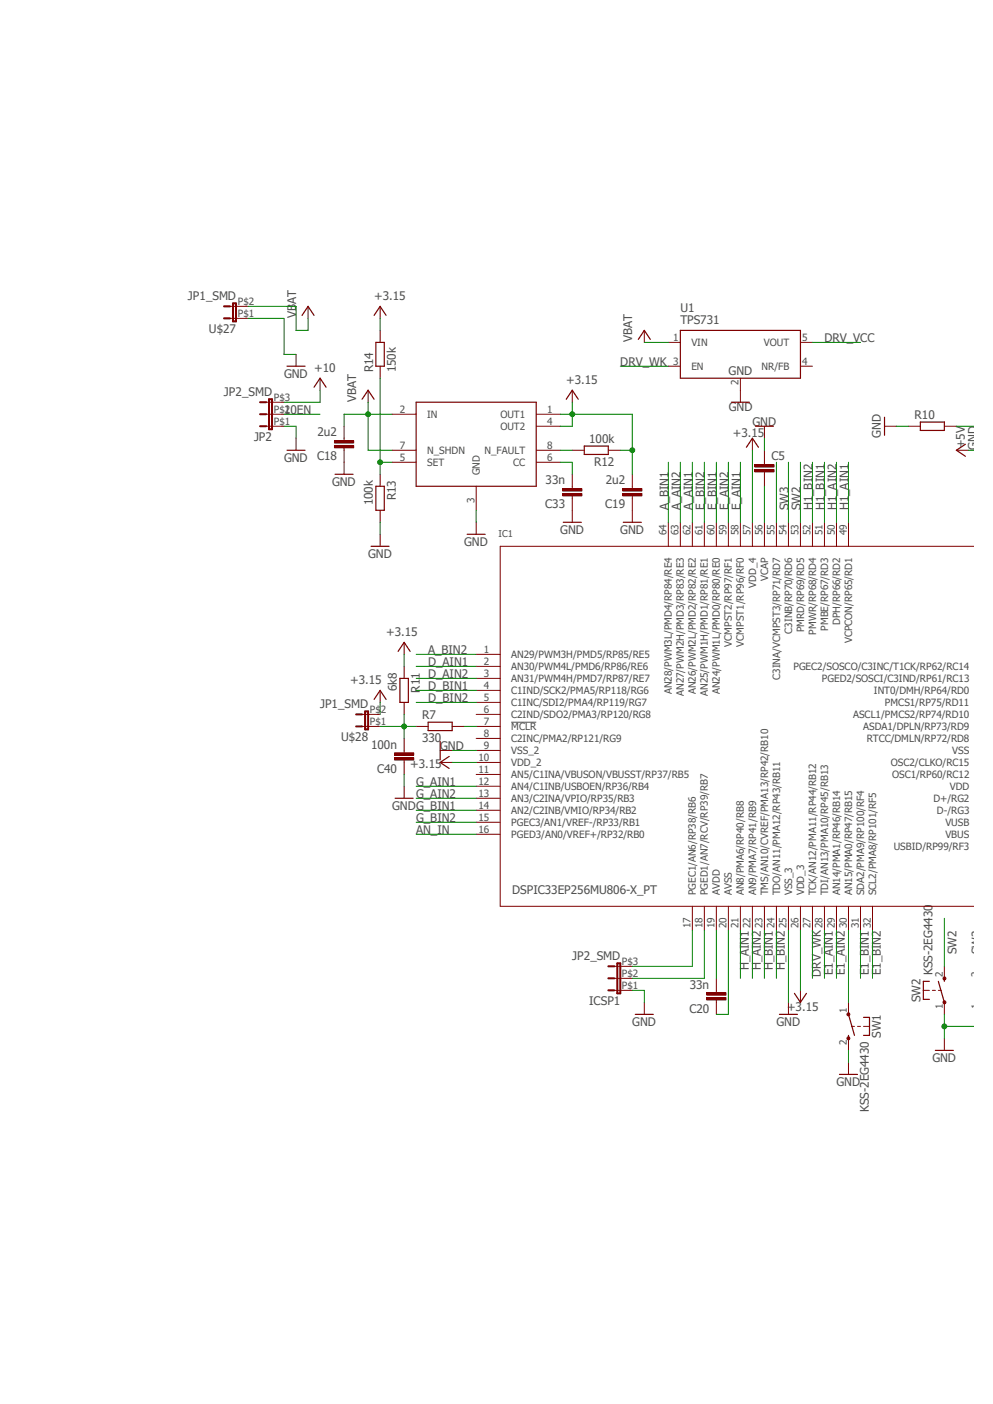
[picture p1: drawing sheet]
<svg xmlns="http://www.w3.org/2000/svg" width="210mm" height="297mm" viewBox="0 0 210 297" stroke-linecap="round" stroke-linejoin="round" font-family="sans-serif">
<path d="M38.9 60.7l167 87.8M205.9 148.5l-167 87.8" fill="none" stroke="#fff" stroke-width=".21"/>
<path d="M108.1 152.8h5.3" fill="none" stroke="#505050" stroke-width=".21"/>
<g fill="none" stroke="#800000" stroke-width=".21">
<path d="M62.6 92.7v2.5M77.9 82.5v2.6M82.9 87.6h5.1M82.9 97.8h5.1M82.9 95.2h5.1M113.4 87.6h5.1M113.4 90.2h5.1M113.4 97.8h5.1M113.4 95.2h5.1M121 82.5v2.6M100.7 102.9v5M100.7 110.5v2.5"/>
<path d="M141.4 110.5v5.1M143.9 110.5v5.1M146.4 110.5v5.1M149 110.5v5.1M151.5 110.5v5.1M154.1 110.5v5.1M156.6 110.5v5.1M159.1 110.5v5.1M161.7 110.5v5.1M164.2 110.5v5.1M166.8 110.5v5.1M169.3 110.5v5.1"/>
<path d="M171.8 110.5v5.1M174.4 110.5v5.1M176.9 110.5v5.1M179.5 110.5v5.1M205.9 115.6h-100.1v76.1h100.1M85.5 135.9v2.5M100.7 138.4h5.1M80.4 146v2.6M85.5 141v2.5M85.5 148.6v2.5M93.1 158.7h2.5M100.7 141h5.1"/>
<path d="M100.7 143.5h5.1M100.7 146h5.1M100.7 148.6h5.1M100.7 151.1h5.1M100.7 153.7h5.1M100.7 156.2h5.1M100.7 158.7h5.1M93.1 161.3h2.5M100.7 161.3h5.1M100.7 163.8h5.1M100.7 166.3h5.1M100.7 168.9h5.1"/>
<path d="M100.7 171.4h5.1M100.7 173.9h5.1M100.7 176.5h5.1M146.4 191.7v5.1M149 191.7v5.1M151.5 191.7v5.1M154.1 191.7v5.1M156.6 191.7v5.1M159.1 191.7v5.1M161.7 191.7v5.1M164.2 191.7v5.1M166.8 191.7v5.1"/>
<path d="M169.3 191.7v5.1M171.8 191.7v5.1M174.4 191.7v5.1M176.9 191.7v5.1M179.5 191.7v5.1M182 191.7v5.1M184.5 191.7v5.1M129.9 204.4h3.8M129.9 207h3.8M129.9 209.5h3.8M136.3 212v2.6M166.8 212v2.6"/>
<path d="M169.3 209.5v2.5"/>
</g>
<g fill="none" stroke="#800000" stroke-width=".25">
<path d="M60.7 95.2h3.8M76.6 84.5l1.3-2 1.2 2M88 85.1h25.4v17.8h-25.4zM119.8 84.5l1.2-2 1.3 2M98.8 113h3.8M84.2 137.8l1.3-1.9 1.2 1.9M79.1 148l1.3-2 1.3 2M84.6 143.5h1.8v5.1h-1.8zM93.1 156.8v3.9M95 160l-1.9 1.3 1.9 1.3M134.4 214.6h3.8M164.8 214.6h3.9"/>
<path d="M168 210.1l1.3 1.9 1.3-1.9"/>
</g>
<path d="M128.7 204.4h1.2M128.7 207h1.2M128.7 209.5h1.2M130.6 203.8h.6v6.3h-.6z" fill="none" stroke="#800000" stroke-width=".42"/>
<path d="M83.4 159.3h4.1v.5h-4.1z" fill-rule="evenodd" fill="#800000"/>
<path d="M83.4 159.3h4.1v.5h-4.1z" fill="none" stroke="#800000" stroke-width=".21"/>
<path d="M83.4 160.3h4.1v.5h-4.1z" fill-rule="evenodd" fill="#800000"/>
<path d="M85.5 156.2v3.1M88 153.7h2.6M95.6 153.7h2.6M83.4 160.3h4.1v.5h-4.1zM85.5 160.8v3M85.5 166.3v2.6" fill="none" stroke="#800000" stroke-width=".21"/>
<path d="M90.6 152.8h5v1.8h-5zM83.6 168.9h3.8" fill="none" stroke="#800000" stroke-width=".25"/>
<path d="M159.6 99.3h4.1v.5h-4.1z" fill-rule="evenodd" fill="#800000"/>
<path d="M159.6 99.3h4.1v.5h-4.1z" fill="none" stroke="#800000" stroke-width=".21"/>
<path d="M159.6 98.3h4.1v.5h-4.1z" fill-rule="evenodd" fill="#800000"/>
<path d="M121 95.2h2.6M128.7 95.2h2.5M159.1 92.7v2.5M159.6 98.3h4.1v.5h-4.1zM161.7 90.2v2.5M161.7 95.2v3.1M161.7 99.8v3.1M187.1 90.2h2.5M192.1 90.2h2.5M199.7 90.2h2.6M202.3 95.2h2.5" fill="none" stroke="#800000" stroke-width=".21"/>
<path d="M123.6 94.4h5.1v1.7h-5.1zM157.9 94.6l1.2-1.9 1.3 1.9M159.8 90.2h3.8M187.1 88.3v3.8M194.6 89.3h5.1v1.8h-5.1zM204.2 94l-1.9 1.2 1.9 1.3" fill="none" stroke="#800000" stroke-width=".25"/>
<path d="M119 103.4h4.1v.5h-4.1z" fill-rule="evenodd" fill="#800000"/>
<path d="M119 103.4h4.1v.5h-4.1z" fill="none" stroke="#800000" stroke-width=".21"/>
<path d="M119 104.4h4.1v.5h-4.1z" fill-rule="evenodd" fill="#800000"/>
<path d="M119 104.4h4.1v.5h-4.1zM121 100.3v3.1M121 104.9v5.6" fill="none" stroke="#800000" stroke-width=".21"/>
<path d="M119.1 110.5h3.8" fill="none" stroke="#800000" stroke-width=".25"/>
<path d="M70.7 93.2h4.1v.5h-4.1z" fill-rule="evenodd" fill="#800000"/>
<path d="M70.7 93.2h4.1v.5h-4.1z" fill="none" stroke="#800000" stroke-width=".21"/>
<path d="M70.7 94.2h4.1v.5h-4.1z" fill-rule="evenodd" fill="#800000"/>
<path d="M70.7 94.2h4.1v.5h-4.1zM72.8 90.2v3M72.8 94.7v5.6" fill="none" stroke="#800000" stroke-width=".21"/>
<path d="M70.9 100.3h3.8" fill="none" stroke="#800000" stroke-width=".25"/>
<path d="M131.7 103.4h4.1v.5h-4.1z" fill-rule="evenodd" fill="#800000"/>
<path d="M131.7 103.4h4.1v.5h-4.1z" fill="none" stroke="#800000" stroke-width=".21"/>
<path d="M131.7 104.4h4.1v.5h-4.1z" fill-rule="evenodd" fill="#800000"/>
<path d="M80.4 64.8v2.6M80.4 69.9v2.5M80.4 77.5v2.5M80.4 100.3v2.6M80.4 107.9v2.6M80.4 113v2.6M131.7 104.4h4.1v.5h-4.1zM133.7 100.3v3.1M133.7 104.9v5.6" fill="none" stroke="#800000" stroke-width=".21"/>
<path d="M79.1 66.7l1.3-1.9 1.3 1.9M79.5 72.4h1.8v5.1h-1.8zM78.5 115.6h3.8M79.5 102.9h1.8v5h-1.8zM131.8 110.5h3.8" fill="none" stroke="#800000" stroke-width=".25"/>
<path d="M149.5 210h4v.5h-4z" fill-rule="evenodd" fill="#800000"/>
<path d="M149.5 210h4v.5h-4z" fill="none" stroke="#800000" stroke-width=".21"/>
<path d="M149.5 211h4v.5h-4z" fill-rule="evenodd" fill="#800000"/>
<g fill="none" stroke="#800000" stroke-width=".21">
<path d="M62.6 75v2.5M65.2 64.8v2.6M56.3 85.1h3.8M56.3 87.6h3.8M56.3 90.2h3.8M67.7 80v2.5M149.5 211h4v.5h-4zM151.5 207v3M151.5 211.5v3.1M180.1 217.1h.6M181.4 217.1h.6M182.6 217.1h1.3"/>
<path d="M199.7 219.7v2.5M179.5 224.7v2.6"/>
</g>
<path d="M60.7 77.5h3.8M63.9 66.7l1.3-1.9 1.2 1.9M66.4 81.9l1.3-1.9 1.3 1.9M179.5 219v.7M179.5 214.6l1.2 4.4M182.6 215.2h1.3v3.8h-1.3M177.5 227.3h3.9M197.8 222.2h3.8" fill="none" stroke="#800000" stroke-width=".25"/>
<path d="M55 85.1h1.3M55 87.6h1.3M55 90.2h1.3M56.9 84.5h.6v6.3h-.6z" fill="none" stroke="#800000" stroke-width=".42"/>
<path d="M179.2 214.3h.5v.5l-.2 .1-.3-.1z" fill-rule="evenodd" fill="#800000"/>
<path d="M179.2 214.3h.5v.5l-.2 .1-.3-.1z" fill="none" stroke="#800000" stroke-width=".21"/>
<path d="M179.2 219.4h.5v.5l-.2 .1-.3-.1z" fill-rule="evenodd" fill="#800000"/>
<path d="M179.2 219.4h.5v.5l-.2 .1-.3-.1zM179.5 212v2.6M179.5 219.7v2.5M195.3 209.5h1.3M197.2 209.5h.6M198.5 209.5h.6" fill="none" stroke="#800000" stroke-width=".21"/>
<path d="M196.6 207.6h-1.3v3.8h1.3M198.5 207.6l1.2 4.4M199.7 207v.6" fill="none" stroke="#800000" stroke-width=".25"/>
<path d="M199.5 211.8h.5v.5l-.3 .1-.2-.1z" fill-rule="evenodd" fill="#800000"/>
<path d="M199.5 211.8h.5v.5l-.3 .1-.2-.1z" fill="none" stroke="#800000" stroke-width=".21"/>
<path d="M199.5 206.8l.2-.2 .3 .2v.4h-.5z" fill-rule="evenodd" fill="#800000"/>
<g fill="none" stroke="#800000" stroke-width=".21">
<path d="M48.6 67.4h3.9M48.6 64.8h3.9M136.3 69.9v2.5M141.4 72.4h2.5M141.4 77.5h2.5M169.3 72.4h2.5M169.3 77.5h2.5M156.6 80v5.1M76.6 153.7h3.8M76.6 151.1h3.8M199.5 206.8l.2-.2 .3 .2v.4h-.5zM199.7 204.4v2.6"/>
<path d="M199.7 212v2.6"/>
</g>
<path d="M135 71.8l1.3-1.9 1.2 1.9M143.9 69.9h25.4v10.1h-25.4zM154.7 85.1h3.8" fill="none" stroke="#800000" stroke-width=".25"/>
<path d="M47.4 67.4h1.2M47.4 64.8h1.2M49.3 64.2h.6v3.8h-.6zM75.3 153.7h1.3M75.3 151.1h1.3M77.2 150.5h.7v3.8h-.7z" fill="none" stroke="#800000" stroke-width=".42"/>
<path d="M52.5 67.4h7.6v7.6h2.5M60.1 90.2h2.5v2.5M161.7 92.7v2.5M189.6 90.2h2.5M80.4 110.5v2.5M100.7 107.9v2.6M95.6 158.7h5.1M85.5 163.8v2.5M166.8 196.8v15.2M133.7 209.5h2.6v2.5M205.9 217.1h-6.2v2.6M179.5 222.2v2.5" fill="none" stroke="#008000" stroke-width=".21"/>
<circle cx="199.7" cy="217.1" r=".51" fill="#008000"/>
<g fill="none" stroke="#008000" stroke-width=".21">
<path d="M77.9 85.1v10.1h5M77.9 87.6h5M204.8 95.2h1.1M199.7 214.6v2.5"/>
<circle cx="199.7" cy="217.1" r=".51"/>
</g>
<circle cx="77.8" cy="87.6" r=".51" fill="#008000"/>
<g fill="none" stroke="#008000" stroke-width=".21">
<path d="M52.5 64.8h10.1v5.1h2.6v-2.5M136.3 72.4h5.1M77.9 87.6h-5.1v2.6M85.5 138.4v2.6M80.4 148.6v2.5M85.5 151.1v2.6M151.5 196.8v10.2M154.1 196.8v17.8h-2.6"/>
<circle cx="77.8" cy="87.6" r=".51"/>
</g>
<circle cx="85.5" cy="153.7" r=".51" fill="#008000"/>
<g fill="none" stroke="#008000" stroke-width=".21">
<path d="M80.4 97.8h2.5M80.4 80v20.3M118.5 95.2h2.5M118.5 97.8h2.5v2.5M202.3 90.2h3.6M161.7 102.9v7.6M80.4 153.7h7.6M85.5 153.7v2.5M98.2 153.7h2.5"/>
<circle cx="85.5" cy="153.7" r=".51"/>
</g>
<circle cx="80.4" cy="97.8" r=".51" fill="#008000"/>
<g fill="none" stroke="#008000" stroke-width=".21">
<path d="M60.1 87.6h7.6M118.5 87.6h2.5M121 85.1v5.1h-2.5M149 97.8v12.7M151.5 97.8v12.7M159.1 95.2v15.3M164.2 97.8v12.7M171.8 97.8v12.7M174.4 97.8v12.7M176.9 97.8v12.7M179.5 97.8v12.7M88 176.5h12.7"/>
<path d="M95.6 161.3h5.1M169.3 196.8v12.7"/>
<circle cx="80.4" cy="97.8" r=".51"/>
</g>
<circle cx="121" cy="87.6" r=".51" fill="#008000"/>
<g fill="none" stroke="#008000" stroke-width=".21">
<path d="M131.2 95.2h2.5v5.1"/>
<circle cx="121" cy="87.6" r=".51"/>
</g>
<circle cx="133.7" cy="95.2" r=".51" fill="#008000"/>
<g fill="none" stroke="#008000" stroke-width=".21">
<path d="M80.4 67.4v2.5M131.2 77.5h10.2M171.8 72.4h10.2M67.7 82.5v2.6h-7.6M121 87.6h12.7v7.6M141.4 97.8v12.7M143.9 97.8v12.7M146.4 97.8v12.7M154.1 97.8v12.7M156.6 97.8v12.7M166.8 97.8v12.7M169.3 97.8v12.7"/>
<path d="M88 138.4h12.7M88 146h12.7M88 141h12.7M88 143.5h12.7M88 148.6h12.7M88 173.9h12.7M88 168.9h12.7M88 166.3h12.7M88 171.4h12.7M146.4 196.8v7.6h-12.7M149 196.8v10.2h-15.3M156.6 196.8v10.2"/>
<path d="M159.1 196.8v10.2M161.7 196.8v10.2M164.2 196.8v10.2M171.8 196.8v10.2M174.4 196.8v10.2M176.9 196.8v10.2M179.5 196.8v15.2M182 196.8v10.2M184.5 196.8v10.2M199.7 194.3v10.1"/>
<circle cx="133.7" cy="95.2" r=".51"/>
</g>
<g font-size="2.5" fill="#505050">
<text x="39.8" y="63.4">JP1_SMD</text>
<text x="79.1" y="63.5">+3.15</text>
<text x="44.2" y="70.4">U$27</text>
<text x="62.6" y="67.4" transform="rotate(-90 62.6 67.4)">VBAT</text>
<text x="143.9" y="68.6">TPS731</text>
<text x="143.9" y="66.1">U1</text>
<text x="131.2" y="77.5">DRV_WK</text>
<text x="133.7" y="72.4" transform="rotate(-90 133.7 72.4)">VBAT</text>
<text x="174.4" y="72.4">DRV_VCC</text>
<text x="47.4" y="83.7">JP2_SMD</text>
<text x="60.1" y="80">GND</text>
<text x="66.4" y="78.8">+10</text>
<text x="78.9" y="78.8" transform="rotate(-90 78.9 78.8)">R14</text>
<text x="83.7" y="78.8" transform="rotate(-90 83.7 78.8)">150k</text>
<text x="119.8" y="81.3">+3.15</text>
<text x="154.1" y="79.3">GND</text>
<text x="60.1" y="87.6">10EN</text>
<text x="75.3" y="85.1" transform="rotate(-90 75.3 85.1)">VBAT</text>
<text x="154.1" y="86.9">GND</text>
<text x="193.4" y="88.7">R10</text>
<text x="53.7" y="93.2">JP2</text>
<text x="67.1" y="92.3">2u2</text>
<text x="124.6" y="93.7">100k</text>
<text x="155" y="92.4">+3.15</text>
<text x="159.1" y="90.2">GND</text>
<text x="186.3" y="92.6" transform="rotate(-90 186.3 92.6)">GND</text>
<text x="204" y="94.8" transform="rotate(-90 204 94.8)">+5V</text>
<text x="206.6" y="95.2" transform="rotate(-90 206.6 95.2)">GND</text>
<text x="60.1" y="97.8">GND</text>
<text x="67.1" y="97.4">C18</text>
<text x="125.6" y="98.6">R12</text>
<text x="163.2" y="97.4">C5</text>
<text x="70.2" y="102.9">GND</text>
<text x="78.9" y="106.9" transform="rotate(-90 78.9 106.9)">100k</text>
<text x="83.7" y="105.9" transform="rotate(-90 83.7 105.9)">R13</text>
<text x="115.3" y="107.6">C33</text>
<text x="115.4" y="102.5">33n</text>
<text x="128" y="107.6">C19</text>
<text x="128.1" y="102.5">2u2</text>
<text x="141.4" y="108" transform="rotate(-90 141.4 108)">A_BIN1</text>
<text x="143.9" y="108" transform="rotate(-90 143.9 108)">A_AIN2</text>
<text x="146.4" y="108" transform="rotate(-90 146.4 108)">A_AIN1</text>
<text x="149" y="108" transform="rotate(-90 149 108)">E_BIN2</text>
<text x="151.5" y="108" transform="rotate(-90 151.5 108)">E_BIN1</text>
<text x="154.1" y="108" transform="rotate(-90 154.1 108)">E_AIN2</text>
<text x="156.6" y="108" transform="rotate(-90 156.6 108)">E_AIN1</text>
<text x="166.8" y="108" transform="rotate(-90 166.8 108)">SW3</text>
<text x="169.3" y="108" transform="rotate(-90 169.3 108)">SW2</text>
<text x="171.8" y="108" transform="rotate(-90 171.8 108)">H1_BIN2</text>
<text x="174.4" y="108" transform="rotate(-90 174.4 108)">H1_BIN1</text>
<text x="176.9" y="108" transform="rotate(-90 176.9 108)">H1_AIN2</text>
<text x="179.5" y="108" transform="rotate(-90 179.5 108)">H1_AIN1</text>
<text x="118.5" y="113">GND</text>
<text x="131.2" y="113">GND</text>
<text x="77.9" y="118.1">GND</text>
<text x="98.2" y="115.6">GND</text>
<text x="81.7" y="134.6">+3.15</text>
<text x="90.6" y="138.4">A_BIN2</text>
<text x="90.6" y="141">D_AIN1</text>
<text x="90.6" y="143.5">D_AIN2</text>
<text x="67.7" y="149.7">JP1_SMD</text>
<text x="74" y="144.8">+3.15</text>
<text x="83.9" y="146.2" transform="rotate(-90 83.9 146.2)">6k8</text>
<text x="88.8" y="146.5" transform="rotate(-90 88.8 146.5)">R11</text>
<text x="90.6" y="146.1">D_BIN1</text>
<text x="90.6" y="148.6">D_BIN2</text>
<text x="89.3" y="152.1">R7</text>
<text x="72.1" y="156.7">U$28</text>
<text x="78.5" y="158.4">100n</text>
<text x="89.3" y="157">330</text>
<text x="93.1" y="158.8">GND</text>
<text x="79.8" y="163.5">C40</text>
<text x="86.7" y="162.6">+3.15</text>
<text x="88" y="166.4">G_AIN1</text>
<text x="82.9" y="171.4">GNDG_BIN1</text>
<text x="88" y="174">G_BIN2</text>
<text x="88" y="168.9">G_AIN2</text>
<text x="88" y="176.5">AN_IN</text>
<text x="108.3" y="189.2">DSPIC33EP256MU806-X_PT</text>
<text x="121" y="203">JP2_SMD</text>
<text x="202.3" y="201.9" transform="rotate(-90 202.3 201.9)">SW2</text>
<text x="207.4" y="201.9" transform="rotate(-90 207.4 201.9)">SW3</text>
<text x="145.9" y="209.1">33n</text>
<text x="158.4" y="205.3" transform="rotate(-90 158.4 205.3)">H_AIN1</text>
<text x="160.9" y="205.3" transform="rotate(-90 160.9 205.3)">H_AIN2</text>
<text x="163.5" y="205.3" transform="rotate(-90 163.5 205.3)">H_BIN1</text>
<text x="166" y="205.3" transform="rotate(-90 166 205.3)">H_BIN2</text>
<text x="173.6" y="206.6" transform="rotate(-90 173.6 206.6)">DRV_WK</text>
<text x="176.2" y="206.3" transform="rotate(-90 176.2 206.3)">E1_AIN1</text>
<text x="178.7" y="206.3" transform="rotate(-90 178.7 206.3)">E1_AIN2</text>
<text x="183.8" y="206.3" transform="rotate(-90 183.8 206.3)">E1_BIN1</text>
<text x="186.3" y="206.3" transform="rotate(-90 186.3 206.3)">E1_BIN2</text>
<text x="197.2" y="206.3" transform="rotate(-90 197.2 206.3)">KSS-2EG4430</text>
<text x="124.6" y="212.6">ICSP1</text>
<text x="145.8" y="214.2">C20</text>
<text x="166.5" y="213.8">+3.15</text>
<text x="194.7" y="212.1" transform="rotate(-90 194.7 212.1)">SW2</text>
<text x="133.7" y="217.1">GND</text>
<text x="164.2" y="217.1">GND</text>
<text x="186.3" y="219.6" transform="rotate(-90 186.3 219.6)">SW1</text>
<text x="197.2" y="224.8">GND</text>
<text x="176.9" y="229.8">GND</text>
<text x="183.8" y="235.3" transform="rotate(-90 183.8 235.3)">KSS-2EG4430</text>
</g>
<g font-size="2.1" fill="#505050">
<text x="50.3" y="64.4">P$2</text>
<text x="50.3" y="67">P$1</text>
<text x="142.4" y="72.1">1</text>
<text x="142.4" y="77.1">3</text>
<text x="146.2" y="73.2">VIN</text>
<text x="161.5" y="73.2">VOUT</text>
<text x="169.6" y="72.1">5</text>
<text x="169.6" y="77.1">4</text>
<text x="146.2" y="78.3">EN</text>
<text x="156.2" y="81.5" transform="rotate(-90 156.2 81.5)">2</text>
<text x="161.1" y="78.3">NR/FB</text>
<text x="57.9" y="89.8">P$1</text>
<text x="57.9" y="87.3">P$2</text>
<text x="57.9" y="84.8">P$3</text>
<text x="84.5" y="87.3">2</text>
<text x="90.3" y="88.4">IN</text>
<text x="105.8" y="88.4">OUT1</text>
<text x="115.7" y="87.3">1</text>
<text x="115.7" y="89.8">4</text>
<text x="84.5" y="94.9">7</text>
<text x="105.8" y="90.9">OUT2</text>
<text x="115.7" y="94.9">8</text>
<text x="84.5" y="97.5">5</text>
<text x="90.3" y="98.6">SET</text>
<text x="90.3" y="96">N_SHDN</text>
<text x="101.5" y="100.5" transform="rotate(-90 101.5 100.5)">GND</text>
<text x="102.5" y="96">N_FAULT</text>
<text x="108.5" y="98.6">CC</text>
<text x="115.7" y="97.5">6</text>
<text x="100.4" y="106.3" transform="rotate(-90 100.4 106.3)">3</text>
<text x="141" y="113.2" transform="rotate(-90 141 113.2)">64</text>
<text x="143.5" y="113.2" transform="rotate(-90 143.5 113.2)">63</text>
<text x="146" y="113.2" transform="rotate(-90 146 113.2)">62</text>
<text x="148.6" y="113.2" transform="rotate(-90 148.6 113.2)">61</text>
<text x="151.1" y="113.2" transform="rotate(-90 151.1 113.2)">60</text>
<text x="153.7" y="113.2" transform="rotate(-90 153.7 113.2)">59</text>
<text x="156.2" y="113.2" transform="rotate(-90 156.2 113.2)">58</text>
<text x="158.7" y="113.2" transform="rotate(-90 158.7 113.2)">57</text>
<text x="161.3" y="113.2" transform="rotate(-90 161.3 113.2)">56</text>
<text x="163.8" y="113.2" transform="rotate(-90 163.8 113.2)">55</text>
<text x="166.4" y="113.2" transform="rotate(-90 166.4 113.2)">54</text>
<text x="168.9" y="113.2" transform="rotate(-90 168.9 113.2)">53</text>
<text x="171.4" y="113.2" transform="rotate(-90 171.4 113.2)">52</text>
<text x="174" y="113.2" transform="rotate(-90 174 113.2)">51</text>
<text x="176.5" y="113.2" transform="rotate(-90 176.5 113.2)">50</text>
<text x="179.1" y="113.2" transform="rotate(-90 179.1 113.2)">49</text>
<text x="159.9" y="124.3" transform="rotate(-90 159.9 124.3)">VDD_4</text>
<text x="162.4" y="122.9" transform="rotate(-90 162.4 122.9)">VCAP</text>
<text x="154.8" y="136.8" transform="rotate(-90 154.8 136.8)">VCMPST2/RP97/RF1</text>
<text x="157.4" y="136.8" transform="rotate(-90 157.4 136.8)">VCMPST1/RP96/RF0</text>
<text x="167.5" y="134" transform="rotate(-90 167.5 134)">C3INB/RP70/RD6</text>
<text x="170.1" y="133.8" transform="rotate(-90 170.1 133.8)">PMRD/RP69/RD5</text>
<text x="172.6" y="134.2" transform="rotate(-90 172.6 134.2)">PMWR/RP68/RD4</text>
<text x="175.1" y="133.4" transform="rotate(-90 175.1 133.4)">PMBE/RP67/RD3</text>
<text x="177.7" y="132.2" transform="rotate(-90 177.7 132.2)">DPH/RP66/RD2</text>
<text x="180.2" y="136.1" transform="rotate(-90 180.2 136.1)">VCPCON/RP65/RD1</text>
<text x="102.3" y="138">1</text>
<text x="102.3" y="140.6">2</text>
<text x="102.3" y="143.1">3</text>
<text x="108.1" y="139.2">AN29/PWM3H/PMD5/RP85/RE5</text>
<text x="108.1" y="141.7">AN30/PWM4L/PMD6/RP86/RE6</text>
<text x="165" y="143.8" transform="rotate(-90 165 143.8)">C3INA/VCMPST3/RP71/RD7</text>
<text x="167.8" y="141.7">PGEC2/SOSCO/C3INC/T1CK/RP62/RC14</text>
<text x="102.3" y="145.7">4</text>
<text x="102.3" y="148.2">5</text>
<text x="108.1" y="144.3">AN31/PWM4H/PMD7/RP87/RE7</text>
<text x="108.1" y="146.8">C1IND/SCK2/PMA5/RP118/RG6</text>
<text x="108.1" y="149.4">C1INC/SDI2/PMA4/RP119/RG7</text>
<text x="142.1" y="146.9" transform="rotate(-90 142.1 146.9)">AN28/PWM3L/PMD4/RP84/RE4</text>
<text x="144.7" y="147.2" transform="rotate(-90 144.7 147.2)">AN27/PWM2H/PMD3/RP83/RE3</text>
<text x="147.2" y="146.9" transform="rotate(-90 147.2 146.9)">AN26/PWM2L/PMD2/RP82/RE2</text>
<text x="149.7" y="147.2" transform="rotate(-90 149.7 147.2)">AN25/PWM1H/PMD1/RP81/RE1</text>
<text x="152.3" y="146.9" transform="rotate(-90 152.3 146.9)">AN24/PWM1L/PMD0/RP80/RE0</text>
<text x="173.8" y="144.3">PGED2/SOSCI/C3IND/RP61/RC13</text>
<text x="184.8" y="146.8">INT0/DMH/RP64/RD0</text>
<text x="187.2" y="149.4">PMCS1/RP75/RD11</text>
<text x="78.2" y="153.3">P$1</text>
<text x="78.2" y="150.7">P$2</text>
<text x="102.3" y="150.7">6</text>
<text x="102.3" y="153.3">7</text>
<text x="102.3" y="155.8">8</text>
<text x="108.1" y="151.9">C2IND/SDO2/PMA3/RP120/RG8</text>
<text x="108.1" y="154.4">MCLR</text>
<text x="180.4" y="151.9">ASCL1/PMCS2/RP74/RD10</text>
<text x="182.5" y="154.4">ASDA1/DPLN/RP73/RD9</text>
<text x="101.2" y="160.9">10</text>
<text x="102.3" y="158.4">9</text>
<text x="108.1" y="157">C2INC/PMA2/RP121/RG9</text>
<text x="108.1" y="159.5">VSS_2</text>
<text x="183.3" y="157">RTCC/DMLN/RP72/RD8</text>
<text x="201.4" y="159.5">VSS</text>
<text x="101.2" y="163.4">11</text>
<text x="101.2" y="166">12</text>
<text x="108.1" y="162.1">VDD_2</text>
<text x="108.1" y="164.6">AN5/C1INA/VBUSON/VBUSST/RP37/RB5</text>
<text x="108.1" y="167.1">AN4/C1INB/USBOEN/RP36/RB4</text>
<text x="188.4" y="162.1">OSC2/CLKO/RC15</text>
<text x="188.7" y="164.6">OSC1/RP60/RC12</text>
<text x="200.9" y="167.1">VDD</text>
<text x="101.2" y="168.5">13</text>
<text x="101.2" y="171.1">14</text>
<text x="101.2" y="173.6">15</text>
<text x="108.1" y="169.6">AN3/C2INA/VPIO/RP35/RB3</text>
<text x="108.1" y="172.2">AN2/C2INB/VMIO/RP34/RB2</text>
<text x="197.4" y="169.6">D+/RG2</text>
<text x="198.2" y="172.2">D-/RG3</text>
<text x="101.2" y="176.1">16</text>
<text x="108.1" y="174.7">PGEC3/AN1/VREF-/RP33/RB1</text>
<text x="108.1" y="177.2">PGED3/AN0/VREF+/RP32/RB0</text>
<text x="189" y="179.8">USBID/RP99/RF3</text>
<text x="199.9" y="174.7">VUSB</text>
<text x="199.9" y="177.2">VBUS</text>
<text x="147.2" y="189.4" transform="rotate(-90 147.2 189.4)">PGEC1/AN6/RP38/RB6</text>
<text x="149.7" y="189.4" transform="rotate(-90 149.7 189.4)">PGED1/AN7/RCV/RP39/RB7</text>
<text x="152.3" y="189.4" transform="rotate(-90 152.3 189.4)">AVDD</text>
<text x="154.8" y="189.4" transform="rotate(-90 154.8 189.4)">AVSS</text>
<text x="157.4" y="189.4" transform="rotate(-90 157.4 189.4)">AN8/PMA6/RP40/RB8</text>
<text x="159.9" y="189.4" transform="rotate(-90 159.9 189.4)">AN9/PMA7/RP41/RB9</text>
<text x="162.4" y="189.4" transform="rotate(-90 162.4 189.4)">TMS/AN10/CVREF/PMA13/RP42/RB10</text>
<text x="165" y="189.4" transform="rotate(-90 165 189.4)">TDO/AN11/PMA12/RP43/RB11</text>
<text x="167.5" y="189.4" transform="rotate(-90 167.5 189.4)">VSS_3</text>
<text x="170.1" y="189.4" transform="rotate(-90 170.1 189.4)">VDD_3</text>
<text x="172.6" y="189.4" transform="rotate(-90 172.6 189.4)">TCK/AN12/PMA11/RP44/RB12</text>
<text x="175.1" y="189.4" transform="rotate(-90 175.1 189.4)">TDI/AN13/PMA10/RP45/RB13</text>
<text x="177.7" y="189.4" transform="rotate(-90 177.7 189.4)">AN14/PMA1/RP46/RB14</text>
<text x="180.2" y="189.4" transform="rotate(-90 180.2 189.4)">AN15/PMA0/RP47/RB15</text>
<text x="182.8" y="189.4" transform="rotate(-90 182.8 189.4)">SDA2/PMA9/RP100/RF4</text>
<text x="185.3" y="189.4" transform="rotate(-90 185.3 189.4)">SCL2/PMA8/RP101/RF5</text>
<text x="146" y="196.3" transform="rotate(-90 146 196.3)">17</text>
<text x="148.6" y="196.3" transform="rotate(-90 148.6 196.3)">18</text>
<text x="151.1" y="196.3" transform="rotate(-90 151.1 196.3)">19</text>
<text x="153.7" y="196.3" transform="rotate(-90 153.7 196.3)">20</text>
<text x="156.2" y="196.3" transform="rotate(-90 156.2 196.3)">21</text>
<text x="158.7" y="196.3" transform="rotate(-90 158.7 196.3)">22</text>
<text x="161.3" y="196.3" transform="rotate(-90 161.3 196.3)">23</text>
<text x="163.8" y="196.3" transform="rotate(-90 163.8 196.3)">24</text>
<text x="166.4" y="196.3" transform="rotate(-90 166.4 196.3)">25</text>
<text x="168.9" y="196.3" transform="rotate(-90 168.9 196.3)">26</text>
<text x="171.4" y="196.3" transform="rotate(-90 171.4 196.3)">27</text>
<text x="174" y="196.3" transform="rotate(-90 174 196.3)">28</text>
<text x="176.5" y="196.3" transform="rotate(-90 176.5 196.3)">29</text>
<text x="179.1" y="196.3" transform="rotate(-90 179.1 196.3)">30</text>
<text x="181.6" y="196.3" transform="rotate(-90 181.6 196.3)">31</text>
<text x="184.1" y="196.3" transform="rotate(-90 184.1 196.3)">32</text>
<text x="131.5" y="209.2">P$1</text>
<text x="131.5" y="206.6">P$2</text>
<text x="131.5" y="204.1">P$3</text>
<text x="199.4" y="206.6" transform="rotate(-90 199.4 206.6)">2</text>
<text x="207" y="206.6" transform="rotate(-90 207 206.6)">2</text>
<text x="179.1" y="214.2" transform="rotate(-90 179.1 214.2)">1</text>
<text x="199.4" y="213.5" transform="rotate(-90 199.4 213.5)">1</text>
<text x="207" y="213.5" transform="rotate(-90 207 213.5)">1</text>
<text x="179.1" y="221.1" transform="rotate(-90 179.1 221.1)">2</text>
</g>
<text font-size="2" fill="#505050" x="105.5" y="113.7">IC1</text>
</svg>
